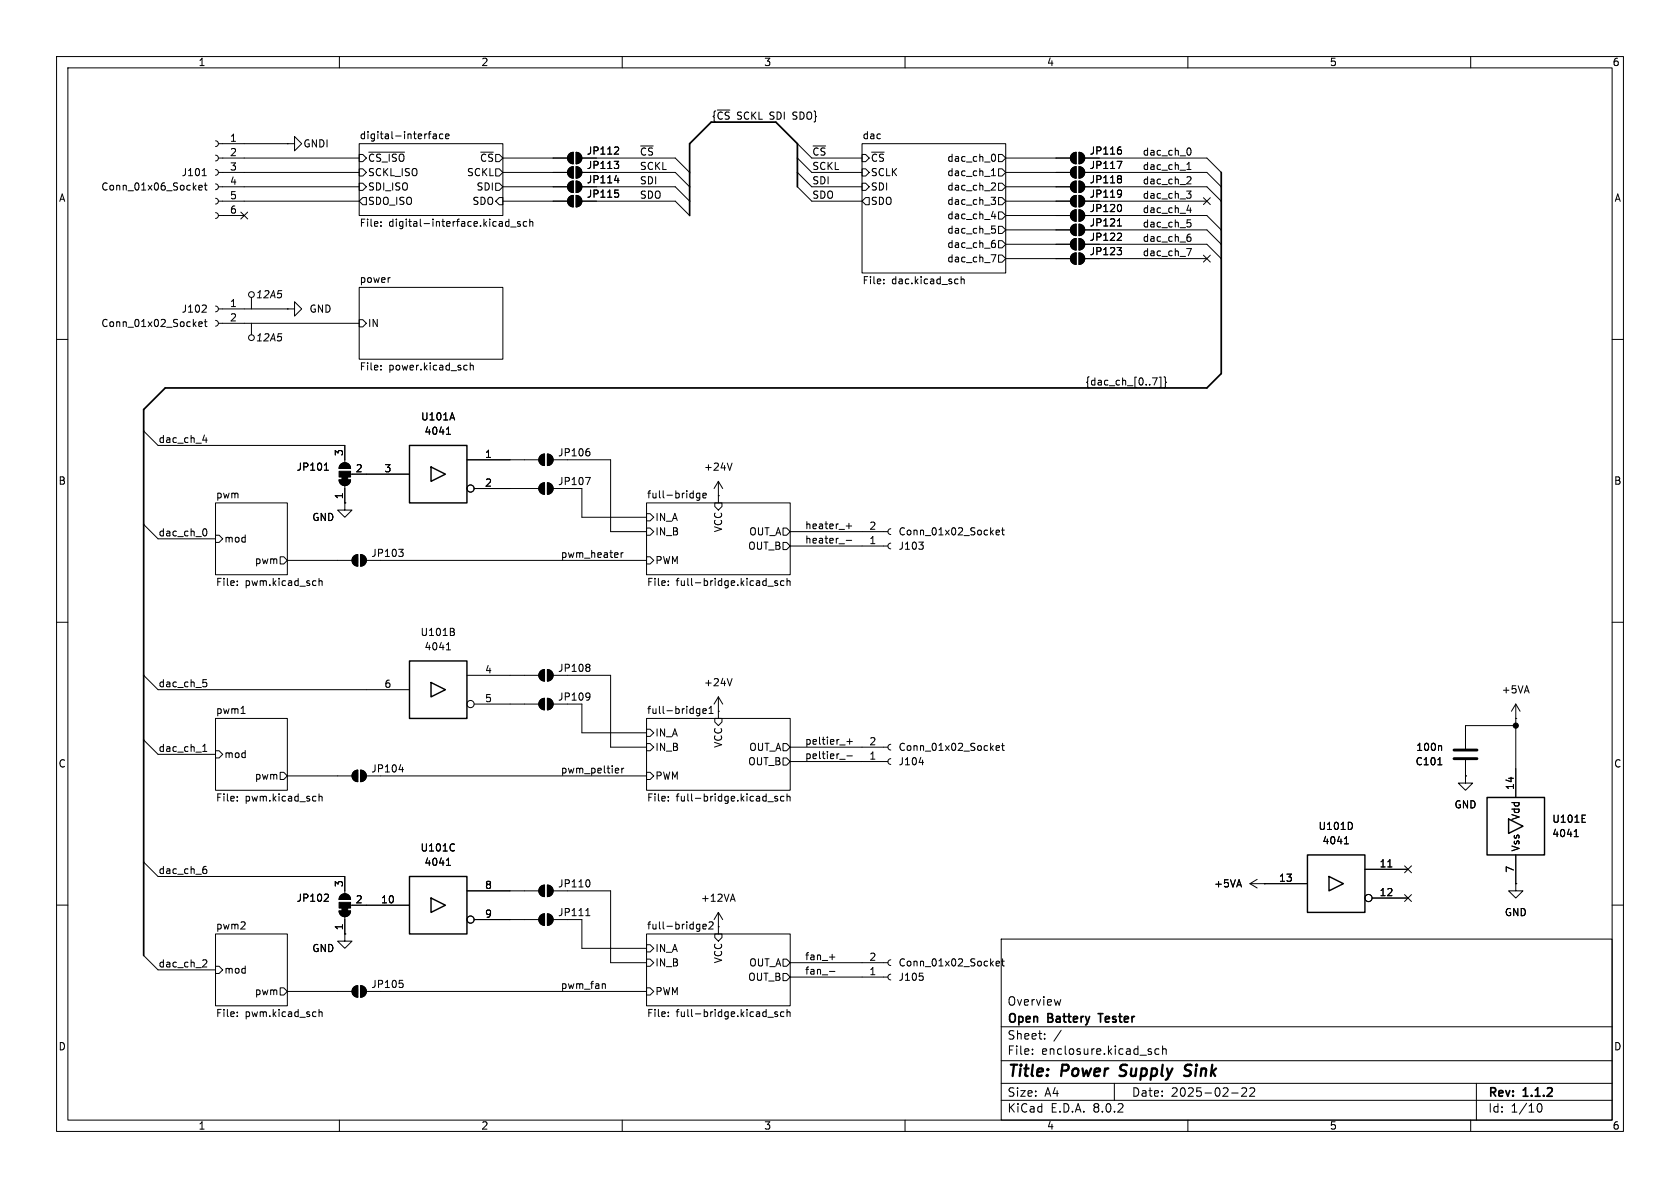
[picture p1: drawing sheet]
<svg xmlns="http://www.w3.org/2000/svg" width="297mm" height="210mm" viewBox="0 0 297 210" stroke-linecap="round" stroke-linejoin="round" font-family="sans-serif">
<g fill="none" stroke="#000" stroke-width=".18">
<path d="M10 10h277v190h-277zM12 12h273v186h-273zM60 10v2M110 10v2M160 10v2M210 10v2M260 10v2M35.1 33.2l.7-.1-.1-.3h-.4l-.2 .1 .1 .6h.5M35.8 31.1h.7M36.1 32.8h.5M36.3 32.3v1.1l.3 .2M38.1 37.6l.4 .1 .1 .4-.1 .4-.4 .1"/>
<path d="M38.1 35.1l.4 .1 .1 .4-.1 .3-.4 .2M38.1 32.5l.4 .2 .1 .3-.1 .4-.4 .1M38.1 30l.4 .1 .1 .4-.1 .3-.4 .2M38.1 27.4l.4 .2 .1 .3-.1 .4-.4 .1M38.1 24.9l.4 .1 .1 .4-.1 .4-.4 .1M38.6 30.5h24.9M38.6 33h24.9M38.6 38.1h4.6M38.6 35.6h24.9M38.6 27.9h24.9M38.6 25.4h12.2M42.6 37.5l1.2 1.2"/>
<path d="M43.8 37.5l-1.2 1.2M50.8 25.4h1.3v-1.3l1.2 1.3-1.2 1.3v-1.3M50.8 25.4h.1M63.5 25.4h25.4v12.7h-25.4zM63.5 29.8h.6l.7 .7-.7 .6h-.6zM63.5 27.3h.6l.7 .6-.7 .7h-.6zM63.5 32.4h.6l.7 .6-.7 .7h-.6zM64.1 34.9h.7v1.3h-.7l-.6-.6zM65.2 26.9h6.3M67.3 39.9v.1M67.3 39.2v.1M75.7 23.7h.5"/>
<path d="M76.2 23.3h-.3M76.6 23.7h.5v.8M77.1 24h-.4l-.2 .2 .2 .3h.4M78.3 23.7h-.4l-.2 .2 .1 .6h.5M78.8 24.1l.6-.1-.1-.3h-.3l-.2 .2v.6h.5M87.6 35.6l.7-.7h.6v1.3h-.6zM87.6 32.4h.7l.6 .6-.6 .7h-.7zM87.6 29.8h.7l.6 .7-.6 .6h-.7zM88.9 30.5h11.4M88.9 33h11.4M88.9 35.6h11.4M88.9 27.9h11.4"/>
<path d="M89.5 39.9h.5M89.5 39.2h.5M90 38.7v1.3M92 39.2h-.3l-.2 .1v.2l.5 .1v.3h-.5M93.1 39.2h-.4l-.2 .2 .1 .5h.5M93.7 39.3l.1-.1h.3l.1 .8M93.7 38.7v1.3M100.6 29.8l.7-.3v2a1.02 1.02 0 0 1-.9-.6 1.02 1.02 0 0 1 .2-1.1zM100.6 32.3l.7-.3v2a1.02 1.02 0 0 1-.9-.6 1.02 1.02 0 0 1 .2-1.1zM100.6 34.8l.7-.3v2.1a1.02 1.02 0 0 1-.9-.7 1.02 1.02 0 0 1 .2-1.1zM100.6 27.2l.7-.3v2.1a1.02 1.02 0 0 1-.9-.7 1.02 1.02 0 0 1 .2-1.1zM101.9 29.5a1.02 1.02 0 0 1 1 1 1.02 1.02 0 0 1-1 1z"/>
<path d="M101.9 32a1.02 1.02 0 0 1 1 1 1.02 1.02 0 0 1-1 1zM101.9 34.5a1.02 1.02 0 0 1 1 1.1 1.02 1.02 0 0 1-1 1zM101.9 26.9a1.02 1.02 0 0 1 1 1 1.02 1.02 0 0 1-1 1.1zM102.9 30.5h16.5l2.5 2.5M102.9 33h16.5l2.5 2.6M102.9 35.6h16.5l2.5 2.5M102.9 27.9h16.5l2.5 2.6M108.6 28.5h.8l-.5 .5M108.6 31.9h.8M108.7 33.6h.6M109.1 26l.3 .2-.1 .3-.7 .7h.8M109.1 29l.3 .2v.3l-.3 .3"/>
<path d="M109.1 34.1l.3 .2v.3l-.3 .3M109.3 31.5v.8M141 27.9l2.5 2.6h8.9M141 30.5l2.5 2.5h8.9M141 33l2.5 2.6h8.9M141 25.4l2.5 2.5h8.9M152.4 25.4h25.4v22.9h-25.4zM152.4 29.8h.6l.7 .7-.7 .6h-.6zM152.4 27.3h.6l.7 .6-.7 .7h-.6zM152.4 32.4h.6l.7 .6-.7 .7h-.6zM153 34.9h.7v1.3h-.7l-.6-.6zM175.2 34.9h.8l-.4 .5 .3 .1 .1 .4-.2 .2h-.4"/>
<path d="M175.3 31.1h.7M175.3 30.2l.3-.4v1.3M175.3 38.3h.8M175.3 39.9h.6M175.5 32.3l.4 .1 .1 .3-.8 .9h.8M175.6 27.2a.68 .68 0 0 1 .4 .7 .68 .68 0 0 1-.4 .6M175.9 37.8v.9M176.5 29.8h.7l.6 .7-.6 .6h-.7zM176.5 32.4h.7l.6 .6-.6 .7h-.7zM176.5 27.3h.7l.6 .6-.6 .7h-.7zM176.5 37.5h.7l.6 .6-.6 .6h-.7zM176.5 34.9h.7l.6 .7-.6 .6h-.7z"/>
<path d="M177.8 30.5h11.4M177.8 33h11.4M177.8 38.1h11.4M177.8 35.6h11.4M177.8 27.9h11.4M189.5 29.8l.7-.3v2a1.02 1.02 0 0 1-.9-.6 1.02 1.02 0 0 1 .2-1.1zM189.5 34.8l.7-.3v2.1a1.02 1.02 0 0 1-.9-.7 1.02 1.02 0 0 1 .2-1.1zM189.5 32.3l.7-.3v2a1.02 1.02 0 0 1-.9-.6 1.02 1.02 0 0 1 .2-1.1zM189.5 39.9l.7-.3v2.1a1.02 1.02 0 0 1-.9-.7 1.02 1.02 0 0 1 .2-1.1zM189.5 27.2l.7-.3v2.1a1.02 1.02 0 0 1-.9-.7 1.02 1.02 0 0 1 .2-1.1zM189.5 37.4l.7-.3v2a1.02 1.02 0 0 1-.9-.6 1.02 1.02 0 0 1 .2-1.1zM190.8 29.5a1.02 1.02 0 0 1 1 1 1.02 1.02 0 0 1-1 1z"/>
<path d="M190.8 34.5a1.02 1.02 0 0 1 1 1.1 1.02 1.02 0 0 1-1 1zM190.8 32a1.02 1.02 0 0 1 1 1 1.02 1.02 0 0 1-1 1zM190.8 39.6a1.02 1.02 0 0 1 1 1 1.02 1.02 0 0 1-1 1.1zM190.8 26.9a1.02 1.02 0 0 1 1 1 1.02 1.02 0 0 1-1 1.1zM190.8 37.1a1.02 1.02 0 0 1 1 1 1.02 1.02 0 0 1-1 1zM191.8 30.5h21.6l2.5 2.5M191.8 33h21.6l2.5 2.6M191.8 38.1h21.6l2.5 2.5M191.8 35.6h21.6M191.8 27.9h21.6l2.5 2.6M197.5 28.5h.8l-.5 1.3M197.5 39.9h.8"/>
<path d="M197.8 38.9l.1-.2v1.2M197.9 26h.3M198 31.1l.3 .2-.3 .3 .3 .2v.3l-.3 .2M198 26.5l.3 .2v.3l-.3 .2M198 33.6l.2 .1a1.07 1.07 0 0 1-.1 1M198.1 36.2l.2 .4-.2 .7M198.3 34.1l-.3 .3M209.8 33.8h.8l-.5 .5 .4 .1 .1 .4-.3 .2h-.3M209.8 30h.8M209.8 29.1l.4-.4v1.3M209.8 37.2h.8M209.9 38.9h.6"/>
<path d="M210 39.3h.3l.3 .3-.1 .4-.5 .1M210 31.2l.4 .1 .2 .3-.8 .9h.8M210.1 26.2a.68 .68 0 0 1 .5 .6 .68 .68 0 0 1-.5 .6M210.4 36.7v.9M212.8 35l1.2 1.2M214 35l-1.2 1.2M10 60h2M35.1 57.3l.7-.1-.1-.3h-.4l-.2 .2 .1 .6h.5M36.1 56.9h.5M36.3 56.5v1l.3 .2M36.4 54l.1 .2-.1 .3-.7 .7h.8M38.1 56.6l.4 .2 .1 .4-.1 .3-.4 .2"/>
<path d="M38.1 54.1l.4 .2 .1 .3-.1 .4-.4 .1M38.6 57.2h24.9M38.6 54.6h12.2M44.4 52.6v2M44.4 57.2v2M50.8 54.6h1.3v-1.3l1.2 1.3-1.2 1.3v-1.3M50.8 54.6h.1M63.5 50.8h25.4v12.7h-25.4zM63.5 56.5h.6l.7 .7-.7 .6h-.6zM68.9 49.1h.1M90.3 40.1h.9M156.2 50v.2"/>
<path d="M156.2 49.4v.1M169.3 49.3l.1 .1M169.4 50.1l-.1 .1M169.9 48.9v1.3M169.9 49.4l.2-.1 .3 .1 .1 .8M175.2 45h.9l-.6 1.3M175.5 40.4h.3l.2 .3-.1 .5h-.4M175.5 43h.4l.1 .2-.1 .4-.4 .2M175.9 42.5l-.4 .1M176.5 42.5h.7l.6 .7-.6 .6h-.7zM176.5 45.1h.7l.6 .6-.6 .7h-.7zM176.5 40h.7l.6 .6-.6 .7h-.7z"/>
<path d="M177.8 43.2h11.4M177.8 45.7h11.4M177.8 40.6h11.4M189.5 42.5l.7-.3v2a1.02 1.02 0 0 1-.9-.6 1.02 1.02 0 0 1 .2-1.1zM189.5 45l.7-.3v2a1.02 1.02 0 0 1-.9-.6 1.02 1.02 0 0 1 .2-1.1zM190.8 42.2a1.02 1.02 0 0 1 1 1 1.02 1.02 0 0 1-1 1zM190.8 44.7a1.02 1.02 0 0 1 1 1 1.02 1.02 0 0 1-1 1zM191.8 43.2h21.6l2.5 2.5M191.8 45.7h21.6M191.8 40.6h21.6l2.5 2.6M197.5 43.8h.8l-.5 .4M198 41.2l.3 .3-.1 .3-.7 .7h.8"/>
<path d="M198 44.2l.3 .3v.3l-.3 .2M209.8 43.9h.8l-.5 1.3M210.1 41.9h.3l.2 .2-.1 .4-.4 .2M210.4 41.4l-.3 .1M212.8 45.1l1.2 1.2M214 45.1l-1.2 1.2M285 60h2M25.4 76.2l2.5 2.5h33.1v3.1M35.8 77.8h.8M36.4 77.4v.8M67.3 64.6v.1M67.3 65.3v.1"/>
<path d="M78.9 76.8h.7M79 75.8l.3-.3v1.3M79.9 73l.5 1.2M82.2 64.6h.4M82.6 65.3l-.4 .1M83.1 64.7l.2-.1h.3l.1 .8M83.1 64.1v1.3M103.9 79.3h.3M104 79.8l.3 .2v.3l-.3 .3M203.7 66.8h.9l-.6 1.3M204.9 66.7h.3v1.8h-.3M205.8 66.6l.2 .2v.6l.2 .2-.2 .2v.6l-.2 .2"/>
<path d="M25.4 92.7l2.5 2.6h10.2M36.1 93.5a.68 .68 0 0 1 .5 .6 .68 .68 0 0 1-.5 .6M38.1 88.9h12.7v12.7h-12.7zM38.1 94.6h.6l.7 .7-.7 .6h-.6zM49.5 98.4h.7l.6 .7-.6 .6h-.7zM50.8 99.1h11.4M57.3 83.1h.8M57.6 82l.1-.1v1.2M59.9 84.8h2.1a1.02 1.02 0 0 1-1 1 1.02 1.02 0 0 1-1.1-1zM60.2 82.1a1.02 1.02 0 0 1 1.1-.2 1.02 1.02 0 0 1 .7 .9h-2.1zM61 88.9v1.3h1.2l-1.2 1.2-1.3-1.2h1.3M61 88.9h.1"/>
<path d="M61 85.9v3M62 83.8h10.4M62.5 98.3l.7-.3v2.1a1.02 1.02 0 0 1-.9-.7 1.02 1.02 0 0 1 .2-1.1zM63.8 98a1.02 1.02 0 0 1 1 1.1 1.02 1.02 0 0 1-1 1zM64.8 99.1h49.5M70.5 97.1h.8l-.5 .5M71 97.6l.3 .2v.3l-.3 .3M82.5 81.3h12.7M83.8 86.4h11.4M95.5 85.6l.8-.3v2.1a1.02 1.02 0 0 1-1-.7 1.02 1.02 0 0 1 .2-1.1zM95.5 80.6l.8-.3v2a1.02 1.02 0 0 1-1-.6 1.02 1.02 0 0 1 .2-1.1zM96.8 85.3a1.02 1.02 0 0 1 1 1.1 1.02 1.02 0 0 1-1 1z"/>
<path d="M96.8 80.3a1.02 1.02 0 0 1 1 1 1.02 1.02 0 0 1-1 1zM97.8 81.3h10.1v12.7h6.4M97.8 86.4h2.5M102.9 86.4v5h11.4M103.5 84.4h.9l-.6 1.3M109.8 97.7v.8M110.2 97.7l-.4 .2M114.3 88.9h25.4v12.7h-25.4zM114.3 98.4h.6l.7 .7-.7 .6h-.6zM114.3 90.8h.6l.7 .6-.7 .7h-.6zM114.3 93.3h.6l.7 .7-.7 .6h-.6zM123.7 87.2v1l-.2 .2h-.3"/>
<path d="M123.7 87.2h-.3l-.3 .2 .1 .6h.5M124.3 87.6l.6-.1-.1-.3h-.4l-.1 .2v.6h.5M126.4 88.9h1.2v.6l-.6 .7-.6-.7zM127 87.6h.1M127 85.1v3.8M127 85.1l-.8 1.3M127 85.1l.8 1.3M129.4 81.9l-.4 1.2M138.4 93.3h.7l.6 .7-.6 .6h-.7zM138.4 95.9h.7l.6 .6-.6 .7h-.7zM139.7 94h17.3M139.7 96.5h17.3"/>
<path d="M149.6 95.5h1M149.6 93h1M150.1 92.5v1M157.5 93.5l-.4 .1-.1 .4 .1 .3 .4 .2M157.5 96l-.4 .2-.1 .3 .1 .4 .4 .1M162.4 95.8h.8l-.4 .5M163.1 96.4l.1 .2-.1 .4M176.1 94.1l.6-.1-.1-.2-.3-.1-.2 .2 .1 .6h.4M177.1 93.7h.4M177.2 93.3v1.1l.3 .2M10 110h2M25.4 119.4l2.5 2.5h44.5"/>
<path d="M41.9 102.7v.1M41.9 103.4v.1M56.4 102.2v1.3M56.4 102.8l.2-.1h.3v.8M78.9 114.9h.7M79 113.9l.3-.3v1.3M80 111.7l.3 .2v.3l-.2 .1M80.2 111.1l.1 .2-.1 .3M82.5 119.4h12.7M95.5 118.7l.8-.3v2a1.02 1.02 0 0 1-1-.6 1.02 1.02 0 0 1 .2-1.1zM96.8 118.4a1.02 1.02 0 0 1 1 1 1.02 1.02 0 0 1-1 1zM97.8 119.4h10.1v12.7h6.4"/>
<path d="M104 117.4l.3 .3-.3 .3 .3 .2v.2l-.3 .3M118.1 102.7v.1M118.1 103.4v.1M129.4 120l-.4 1.2M135.7 103.6h1M137.4 102.7h-.3l-.1 .1v.2l.4 .1v.3h-.4M138.6 102.7h-.4l-.2 .2 .1 .5h.5M139.1 102.2v1.3M139.1 102.8l.2-.1h.3l.1 .8M285 110h2M25.4 130.8l2.5 2.6h10.2M35.8 132.8h.8"/>
<path d="M35.8 131.9l.4-.3v1.2M35.9 120.1h.6M36 120.6h.3l.3 .3-.2 .4-.4 .1M38.1 127h12.7v12.7h-12.7zM38.1 132.7h.6l.7 .7-.7 .6h-.6zM42.6 126.1h.7M49.5 136.5h.7l.6 .7-.6 .6h-.7zM50.8 137.2h11.4M62.5 136.4l.7-.3v2.1a1.02 1.02 0 0 1-.9-.7 1.02 1.02 0 0 1 .2-1.1zM63.8 136.1a1.02 1.02 0 0 1 1 1.1 1.02 1.02 0 0 1-1 1zM64.8 137.2h49.5M70.5 136h.8"/>
<path d="M71.2 135.6v.9M83.8 124.5h11.4M95.5 123.7l.8-.3v2.1a1.02 1.02 0 0 1-1-.7 1.02 1.02 0 0 1 .2-1.1zM96.8 123.4a1.02 1.02 0 0 1 1 1.1 1.02 1.02 0 0 1-1 1zM97.8 124.5h2.5M102.9 124.5v5h11.4M104 122.5l.2 .1a1.07 1.07 0 0 1-.1 1M104.3 123l-.3 .3M109.2 135.8l.2 .3-.6 .1M109.3 136.6h-.1M109.9 135.8v.8M110.3 135.8l-.4 .2"/>
<path d="M114.3 127h25.4v12.7h-25.4zM114.3 136.5h.6l.7 .7-.7 .6h-.6zM114.3 128.9h.6l.7 .6-.7 .7h-.6zM114.3 131.4h.6l.7 .7-.7 .6h-.6zM123.2 126.1h.5M123.2 125.3h.5M123.7 125.3v1l-.1 .2h-.3M124.3 125.7l.6-.1-.1-.3h-.4l-.1 .2v.6h.5M125.3 125.2l.4-.3v1.2M125.3 126.1h.8M126.4 127h1.2v.6l-.6 .7-.6-.7zM127 125.7h.1"/>
<path d="M127 123.2v3.8M127 123.2l-.8 1.3M127 123.2l.8 1.3M138.4 131.4h.7l.6 .7-.6 .6h-.7zM138.4 134h.7l.6 .6-.6 .7h-.7zM139.7 132.1h17.3M139.7 134.6h17.3M148.4 134.2h1M149.7 133.6h1M149.7 131.1h1M150.2 130.6v1M157.5 131.6l-.4 .1-.1 .4 .1 .3 .4 .2"/>
<path d="M157.5 134.1l-.4 .2-.1 .3 .1 .4 .4 .1M162.5 134.8h.8M176.1 132.2l.6-.1-.1-.2-.3-.1-.2 .2 .1 .6h.4M177.1 131.8h.4M177.2 131.4v1.1l.3 .2M254.2 135.2h.7M254.7 131.8l.2 .2v.7M259.1 137.2v1.2h1.2l-1.2 1.3-1.3-1.3h1.3M259.1 137.2h.1M259.1 134.4v2.8M268 127h.1M268 124.5v16.5"/>
<path d="M268 124.5l-.8 1.2M268 124.5l.7 1.2M268 128.3h-8.9v4M10 160h2M25.4 152.4l2.5 2.5h33.1v3.1M36.1 153.6h.2l.3 .3-.1 .4-.4 .1M36.4 153.2h-.3M41.9 140.8v.1M41.9 141.5v.1M56.4 140.9l.2-.1h.3v.8M56.4 140.3v1.3M57.8 158.1l.3 .2-.1 .3-.7 .7h.8"/>
<path d="M60.2 158.3a1.02 1.02 0 0 1 1.1-.2 1.02 1.02 0 0 1 .7 .9h-2.1zM78.9 153h.7M79 152l.3-.3v1.3M80.3 149.2v.1M80.3 150.3v.1M82.5 157.5h12.7M95.5 156.8l.8-.3v2a1.02 1.02 0 0 1-1-.6 1.02 1.02 0 0 1 .2-1.1zM96.8 156.5a1.02 1.02 0 0 1 1 1 1.02 1.02 0 0 1-1 1zM97.8 157.5h10.1v12.7h6.4M104.1 155.6l.2 .4-.2 .7M118.1 141.5v.1M118.1 140.8v.1"/>
<path d="M129.2 159h.6M129.5 158.1l.5 1.2M135.7 141.7h1M137.4 140.8h-.3l-.1 .1v.2l.4 .1v.3h-.4M138.6 140.8h-.4l-.2 .2 .1 .5h.5M139.1 140.9l.2-.1h.3l.1 .8M139.1 140.3v1.3M221 156.2h10.1M221 156.2l1.2 .8M222.2 155.4l-1.2 .8M223.5 156.2h.1M237.7 149.2h.7"/>
<path d="M237.8 148.2l.2-.3v1.3M239 145.7v.6M241.3 153.7h7.6M242.6 158.8h6.3M245.4 153.3h.7M248.3 158.1l1.2 1.3M248.3 153.1l1.2 1.2M249.5 158.1l-1.2 1.3M249.5 153.1l-1.2 1.2M268 156.2v1.3h1.2l-1.2 1.3-1.3-1.3h1.3M268 156.2h.1M268 151.1v5.1"/>
<path d="M278.3 147.9h.7M278.4 146.9l.3-.3v1.3M279.7 145.4h.6M279.7 144.1h.6M285 160h2M25.4 168.9l2.5 2.6h10.2M36 169.7h.4l.2 .3-.8 .9h.8M38.1 165.1h12.7v12.7h-12.7zM38.1 170.8h.6l.7 .7-.7 .6h-.6zM41.9 179.6v.1M41.9 178.9v.1M49.5 174.6h.7l.6 .7-.6 .6h-.7z"/>
<path d="M50.8 175.3h11.4M56.4 178.4v1.3M56.4 179l.2-.1h.3v.8M59.9 161h2.1a1.02 1.02 0 0 1-1 1 1.02 1.02 0 0 1-1.1-1zM61 165.1v1.3h1.2l-1.2 1.2-1.3-1.2h1.3M61 165.1h.1M61 162.1v3M62 160h10.4M62.5 174.5l.7-.3v2.1a1.02 1.02 0 0 1-.9-.7 1.02 1.02 0 0 1 .2-1.1zM63.8 174.2a1.02 1.02 0 0 1 1 1.1 1.02 1.02 0 0 1-1 1zM64.8 175.3h49.5M70.6 173.3h.6"/>
<path d="M71 173.8l.3 .2v.3l-.3 .3M83.8 162.6h11.4M95.5 161.8l.8-.3v2.1a1.02 1.02 0 0 1-1-.7 1.02 1.02 0 0 1 .2-1.1zM96.8 161.5a1.02 1.02 0 0 1 1 1.1 1.02 1.02 0 0 1-1 1zM97.8 162.6h2.5M102.9 162.6v5h11.4M103.6 161.9h.7M103.8 160.8l.1-.2v1.3M106.7 173.9l.3 .2v.6M114.3 165.1h25.4v12.7h-25.4zM114.3 174.6h.6l.7 .7-.7 .6h-.6zM114.3 167h.6l.7 .6-.7 .7h-.6z"/>
<path d="M114.3 169.5h.6l.7 .7-.7 .6h-.6zM118.1 178.9v.1M118.1 179.6v.1M123.4 163.4h.3M123.7 163.4v1l-.2 .2M123.7 164.2h-.3M124.3 163.8l.6-.1-.1-.3h-.4l-.1 .2v.6h.5M125.3 163.1l.5-.1 .3 .3-.8 .9h.8M126.4 165.1h1.2v.6l-.6 .7-.6-.7zM127 163.8h.1M127 161.3l-.8 1.3M127 161.3v3.8"/>
<path d="M127 161.3l.8 1.3M135.7 179.8h1M137.4 178.9h-.3l-.1 .1v.2l.4 .1v.3h-.4M138.4 169.5h.7l.6 .7-.6 .6h-.7zM138.4 172.1h.7l.6 .6-.6 .7h-.7zM138.6 178.9h-.4l-.2 .2 .1 .5h.5M139.1 178.4v1.3M139.1 179l.2-.1h.3l.1 .8M139.7 170.2h17.3M139.7 172.7h17.3M146.6 169.2h1M146.6 171.7h1"/>
<path d="M157.5 169.7l-.4 .1-.1 .4 .1 .3 .4 .2M157.5 172.2l-.4 .2-.1 .3 .1 .4 .4 .1M162.6 172h.6M163.1 172.6l.1 .2-.1 .4M176.1 170.3l.6-.1-.1-.2-.3-.1-.2 .2 .1 .6h.4M177 166h108v32h-108zM177.1 169.9h.4M177.2 169.5v1.1l.3 .2M187.5 176.7l-.3 1M60 198v2M110 198v2M160 198v2"/>
<path d="M177 194.5h108M177 191.5h108M177 187.5h108M177 181.5h108M182.5 186.3v.1M182.5 185.5v.1M184.7 183.6v.1M184.7 182.8v.1M187.6 182.1l-1.3 2M197 191.5v3M204.9 185.5l-.4-.1-.3 .3v.4l.1 .2h.6M205.5 185.5l.2-.1 .4 .1 .1 .9"/>
<path d="M205.5 184.9v1.5M210 198v2M217.7 193.2h1.2M219.5 192.4l.6-.1 .2 .1 .1 .3-.9 1.1h.9M221 192.4l.5-.1 .2 .1 .1 .3-.9 1.1h.9M260 198v2M261 191.5v6.5M271.7 195.7l.2-.5 .2-.1a.8 .8 0 0 1 .5 .7 .8 .8 0 0 1-.5 .8l-.2-.1-.2-.5"/>
<circle cx="44.5" cy="59.7" r=".51"/>
<circle cx="44.5" cy="52.1" r=".51"/>
<circle cx="83.2" cy="86.4" r=".63"/>
<circle cx="83.2" cy="124.5" r=".63"/>
<circle cx="241.9" cy="158.7" r=".63"/>
<circle cx="83.2" cy="162.6" r=".63"/>
</g>
<path d="M197.9 190.1l.3 .1M198.2 188.4l-.1 .4v.2M210.4 190a.85 .85 0 0 1-1.1 .1M210.4 188.2l-.7 .1a.46 .46 0 0 0-.2 .5 .46 .46 0 0 0 .3 .4l.6 .2" fill="none" stroke="#000" stroke-width=".4"/>
<path d="M141 33v-7.6l-3.8-3.8h-11.5l-3.8 3.8v12.7M215.9 30.5v35.5l-2.5 2.6h-184.2l-3.8 3.8v96.5M194.1 179.2h.9" fill="none" stroke="#000" stroke-width=".3"/>
<g fill="#000" stroke="#000" stroke-width=".18">
<path d="M100.6 29.8l.7-.3v2a1.02 1.02 0 0 1-.9-.6 1.02 1.02 0 0 1 .2-1.1zM100.6 32.3l.7-.3v2a1.02 1.02 0 0 1-.9-.6 1.02 1.02 0 0 1 .2-1.1zM100.6 34.8l.7-.3v2.1a1.02 1.02 0 0 1-.9-.7 1.02 1.02 0 0 1 .2-1.1zM100.6 27.2l.7-.3v2.1a1.02 1.02 0 0 1-.9-.7 1.02 1.02 0 0 1 .2-1.1zM101.9 29.5a1.02 1.02 0 0 1 1 1 1.02 1.02 0 0 1-1 1zM101.9 32a1.02 1.02 0 0 1 1 1 1.02 1.02 0 0 1-1 1zM101.9 34.5a1.02 1.02 0 0 1 1 1.1 1.02 1.02 0 0 1-1 1zM101.9 26.9a1.02 1.02 0 0 1 1 1 1.02 1.02 0 0 1-1 1.1zM189.5 29.8l.7-.3v2a1.02 1.02 0 0 1-.9-.6 1.02 1.02 0 0 1 .2-1.1zM189.5 34.8l.7-.3v2.1a1.02 1.02 0 0 1-.9-.7 1.02 1.02 0 0 1 .2-1.1zM189.5 32.3l.7-.3v2a1.02 1.02 0 0 1-.9-.6 1.02 1.02 0 0 1 .2-1.1zM189.5 39.9l.7-.3v2.1a1.02 1.02 0 0 1-.9-.7 1.02 1.02 0 0 1 .2-1.1z"/>
<path d="M189.5 27.2l.7-.3v2.1a1.02 1.02 0 0 1-.9-.7 1.02 1.02 0 0 1 .2-1.1zM189.5 37.4l.7-.3v2a1.02 1.02 0 0 1-.9-.6 1.02 1.02 0 0 1 .2-1.1zM190.8 29.5a1.02 1.02 0 0 1 1 1 1.02 1.02 0 0 1-1 1zM190.8 34.5a1.02 1.02 0 0 1 1 1.1 1.02 1.02 0 0 1-1 1zM190.8 32a1.02 1.02 0 0 1 1 1 1.02 1.02 0 0 1-1 1zM190.8 26.9a1.02 1.02 0 0 1 1 1 1.02 1.02 0 0 1-1 1.1zM190.8 37.1a1.02 1.02 0 0 1 1 1 1.02 1.02 0 0 1-1 1zM189.5 42.5l.7-.3v2a1.02 1.02 0 0 1-.9-.6 1.02 1.02 0 0 1 .2-1.1zM189.5 45l.7-.3v2a1.02 1.02 0 0 1-.9-.6 1.02 1.02 0 0 1 .2-1.1zM190.8 42.2a1.02 1.02 0 0 1 1 1 1.02 1.02 0 0 1-1 1zM190.8 44.7a1.02 1.02 0 0 1 1 1 1.02 1.02 0 0 1-1 1zM190.8 39.6a1.02 1.02 0 0 1 1 1 1.02 1.02 0 0 1-1 1.1z"/>
<path d="M59.9 84.8h2.1a1.02 1.02 0 0 1-1 1 1.02 1.02 0 0 1-1.1-1zM59.9 83.3h2.1v1h-2.1zM60.5 84.3h1v.5h-1zM60.2 82.1a1.02 1.02 0 0 1 1.1-.2 1.02 1.02 0 0 1 .7 .9h-2.1zM62.5 98.3l.7-.3v2.1a1.02 1.02 0 0 1-.9-.7 1.02 1.02 0 0 1 .2-1.1zM95.5 85.6l.8-.3v2.1a1.02 1.02 0 0 1-1-.7 1.02 1.02 0 0 1 .2-1.1zM95.5 80.6l.8-.3v2a1.02 1.02 0 0 1-1-.6 1.02 1.02 0 0 1 .2-1.1zM96.8 85.3a1.02 1.02 0 0 1 1 1.1 1.02 1.02 0 0 1-1 1zM96.8 80.3a1.02 1.02 0 0 1 1 1 1.02 1.02 0 0 1-1 1zM63.8 98a1.02 1.02 0 0 1 1 1.1 1.02 1.02 0 0 1-1 1zM95.5 118.7l.8-.3v2a1.02 1.02 0 0 1-1-.6 1.02 1.02 0 0 1 .2-1.1zM62.5 136.4l.7-.3v2.1a1.02 1.02 0 0 1-.9-.7 1.02 1.02 0 0 1 .2-1.1z"/>
<path d="M63.8 136.1a1.02 1.02 0 0 1 1 1.1 1.02 1.02 0 0 1-1 1zM95.5 123.7l.8-.3v2.1a1.02 1.02 0 0 1-1-.7 1.02 1.02 0 0 1 .2-1.1zM96.8 123.4a1.02 1.02 0 0 1 1 1.1 1.02 1.02 0 0 1-1 1zM96.8 118.4a1.02 1.02 0 0 1 1 1 1.02 1.02 0 0 1-1 1zM60.2 158.3a1.02 1.02 0 0 1 1.1-.2 1.02 1.02 0 0 1 .7 .9h-2.1zM95.5 156.8l.8-.3v2a1.02 1.02 0 0 1-1-.6 1.02 1.02 0 0 1 .2-1.1zM96.8 156.5a1.02 1.02 0 0 1 1 1 1.02 1.02 0 0 1-1 1zM59.9 161h2.1a1.02 1.02 0 0 1-1 1 1.02 1.02 0 0 1-1.1-1zM59.9 159.5h2.1v1h-2.1zM60.5 160.5h1v.5h-1zM62.5 174.5l.7-.3v2.1a1.02 1.02 0 0 1-.9-.7 1.02 1.02 0 0 1 .2-1.1zM63.8 174.2a1.02 1.02 0 0 1 1 1.1 1.02 1.02 0 0 1-1 1z"/>
<path d="M95.5 161.8l.8-.3v2.1a1.02 1.02 0 0 1-1-.7 1.02 1.02 0 0 1 .2-1.1zM96.8 161.5a1.02 1.02 0 0 1 1 1.1 1.02 1.02 0 0 1-1 1z"/>
<circle cx="268" cy="128.3" r=".46"/>
</g>
<path d="M72.4 78.7h10.1v10.2h-10.1zM76.2 82.6l2.5 1.2-2.5 1.3zM72.4 116.8h10.1v10.2h-10.1zM76.2 120.7l2.5 1.2-2.5 1.3zM72.4 154.9h10.1v10.2h-10.1zM76.2 158.8l2.5 1.2-2.5 1.3zM231.1 151.1h10.2v10.2h-10.2zM234.9 154.9l2.6 1.3-2.6 1.3zM262.9 141h10.1v10.1h-10.1zM266.7 144.8l2.5 1.3-2.5 1.2z" fill="none" stroke="#000" stroke-width=".25"/>
<path d="M257 132.6h4.1M257 134.1h4.1" fill="none" stroke="#000" stroke-width=".51"/>
<g font-size="2.8">
<text x="178" y="190.9">Title:</text>
<text x="187.7" y="190.9">Power</text>
<text x="198.8" y="190.9">Supply</text>
<text x="211.1" y="190.9">Sink</text>
</g>
<g font-size="2.1">
<text x="178" y="178">Overview</text>
<text x="178" y="184">Sheet:</text>
<text x="178" y="181.2">Open</text>
<text x="185.3" y="181.2">Battery</text>
<text x="195" y="181.2">Tester</text>
<text x="178" y="186.7">File:</text>
<text x="184.1" y="186.7">enclosure.kicad_sch</text>
<text x="178" y="196.9">KiCad</text>
<text x="178" y="194.1">Size:</text>
<text x="184.7" y="194.1">A4</text>
<text x="185.7" y="196.9">E.D.A.</text>
<text x="193.3" y="196.9">8.0.2</text>
<text x="200" y="194.1">Date:</text>
<text x="207" y="194.1">2025-02-22</text>
<text x="263" y="194.3">Rev:</text>
<text x="263" y="196.9">Id:</text>
<text x="267.1" y="196.9">1/10</text>
<text x="269.4" y="194.3">1.1.2</text>
</g>
<g font-size="1.8">
<text x="35" y="11.9">1</text>
<text x="85" y="11.9">2</text>
<text x="135" y="11.9">3</text>
<text x="185" y="11.9">4</text>
<text x="235" y="11.9">5</text>
<text x="285" y="11.9">6</text>
<text x="125.7" y="21.2">{~{CS}SCKL</text>
<text x="136.2" y="21.2">SDI</text>
<text x="140.4" y="21.2">SDO}</text>
<text x="40.6" y="25.1">1</text>
<text x="40.6" y="27.7">2</text>
<text x="53.5" y="26.3">GNDI</text>
<text x="63.5" y="24.7">digital-interface</text>
<text x="65" y="28.8">~{CS_ISO}</text>
<text x="84.8" y="28.8">~{CS}</text>
<text x="103.6" y="27.5">JP112</text>
<text x="113" y="27.6">~{CS}</text>
<text x="143.5" y="27.6">~{CS}</text>
<text x="152.4" y="24.7">dac</text>
<text x="153.9" y="28.8">~{CS}</text>
<text x="167.4" y="28.8">dac_ch_0</text>
<text x="192.5" y="27.5">JP116</text>
<text x="201.9" y="27.6">dac_ch_0</text>
<text x="10.3" y="35.9">A</text>
<text x="17.8" y="33.9">Conn_01x06_Socket</text>
<text x="32" y="31.3">J101</text>
<text x="40.6" y="30.2">3</text>
<text x="40.6" y="32.8">4</text>
<text x="40.6" y="35.3">5</text>
<text x="65" y="31.3">SCKL_ISO</text>
<text x="65" y="33.9">SDI_ISO</text>
<text x="82.5" y="31.3">SCKL</text>
<text x="84.2" y="33.9">SDI</text>
<text x="103.6" y="30.1">JP113</text>
<text x="103.6" y="32.6">JP114</text>
<text x="103.6" y="35.2">JP115</text>
<text x="113" y="30.1">SCKL</text>
<text x="113" y="35.2">SDO</text>
<text x="113" y="32.7">SDI</text>
<text x="143.5" y="30.1">SCKL</text>
<text x="143.5" y="35.2">SDO</text>
<text x="143.5" y="32.7">SDI</text>
<text x="153.9" y="31.3">SCLK</text>
<text x="153.9" y="33.9">SDI</text>
<text x="167.4" y="31.3">dac_ch_1</text>
<text x="167.4" y="33.9">dac_ch_2</text>
<text x="192.5" y="30.1">JP117</text>
<text x="192.5" y="35.2">JP119</text>
<text x="192.5" y="32.6">JP118</text>
<text x="201.9" y="30.1">dac_ch_1</text>
<text x="201.9" y="35.2">dac_ch_3</text>
<text x="201.9" y="32.7">dac_ch_2</text>
<text x="285.3" y="35.9">A</text>
<text x="40.6" y="37.8">6</text>
<text x="63.5" y="40.4">File:</text>
<text x="65" y="36.4">SDO_ISO</text>
<text x="68.7" y="40.4">digital-interface.kicad_sch</text>
<text x="83.4" y="36.4">SDO</text>
<text x="153.9" y="36.4">SDO</text>
<text x="167.4" y="39">dac_ch_4</text>
<text x="167.4" y="36.4">dac_ch_3</text>
<text x="167.4" y="41.5">dac_ch_5</text>
<text x="192.5" y="40.2">JP121</text>
<text x="192.5" y="37.7">JP120</text>
<text x="201.9" y="40.3">dac_ch_5</text>
<text x="201.9" y="37.8">dac_ch_4</text>
<text x="167.4" y="44">dac_ch_6</text>
<text x="167.4" y="46.6">dac_ch_7</text>
<text x="192.5" y="42.8">JP122</text>
<text x="192.5" y="45.3">JP123</text>
<text x="201.9" y="45.4">dac_ch_7</text>
<text x="201.9" y="42.8">dac_ch_6</text>
<text x="45.1" y="52.9">12A5</text>
<text x="63.5" y="50.1">power</text>
<text x="152.4" y="50.6">File:</text>
<text x="157.6" y="50.6">dac.kicad_sch</text>
<text x="17.8" y="58">Conn_01x02_Socket</text>
<text x="32" y="55.5">J102</text>
<text x="40.6" y="54.4">1</text>
<text x="40.6" y="56.9">2</text>
<text x="54.6" y="55.5">GND</text>
<text x="65" y="58">IN</text>
<text x="45.1" y="60.6">12A5</text>
<text x="63.5" y="65.8">File:</text>
<text x="68.7" y="65.8">power.kicad_sch</text>
<text x="191.8" y="68.2">{dac_ch_[0..7]}</text>
<text x="74.3" y="74.5">U101A</text>
<text x="74.9" y="77.1">4041</text>
<text x="27.9" y="78.4">dac_ch_4</text>
<text x="52.3" y="83.4">JP101</text>
<text x="60.7" y="80.7" transform="rotate(-90 60.7 80.7)">3</text>
<text x="62.8" y="83.6">2</text>
<text x="67.9" y="83.6">3</text>
<text x="85.7" y="81">1</text>
<text x="98.6" y="80.9">JP106</text>
<text x="124.4" y="83.4">+24V</text>
<text x="10.3" y="85.9">B</text>
<text x="38.1" y="88.2">pwm</text>
<text x="60.7" y="88.3" transform="rotate(-90 60.7 88.3)">1</text>
<text x="85.7" y="86.1">2</text>
<text x="98.6" y="86">JP107</text>
<text x="114.3" y="88.2">full-bridge</text>
<text x="285.3" y="85.9">B</text>
<text x="27.9" y="94.9">dac_ch_0</text>
<text x="55.1" y="92.3">GND</text>
<text x="115.8" y="92.3">IN_A</text>
<text x="115.8" y="94.8">IN_B</text>
<text x="127.9" y="94.2" transform="rotate(-90 127.9 94.2)">VCC</text>
<text x="132.4" y="94.8">OUT_A</text>
<text x="142.2" y="93.6">heater_+</text>
<text x="153.6" y="93.7">2</text>
<text x="158.8" y="94.8">Conn_01x02_Socket</text>
<text x="39.6" y="96.1">mod</text>
<text x="45" y="99.9">pwm</text>
<text x="65.5" y="98.7">JP103</text>
<text x="99.1" y="98.7">pwm_heater</text>
<text x="115.8" y="99.9">PWM</text>
<text x="132.2" y="97.4">OUT_B</text>
<text x="142.2" y="96.2">heater_-</text>
<text x="153.6" y="96.3">1</text>
<text x="158.8" y="97.4">J103</text>
<text x="38.1" y="103.9">File:</text>
<text x="43.3" y="103.9">pwm.kicad_sch</text>
<text x="114.3" y="103.9">File:</text>
<text x="119.5" y="103.9">full-bridge.kicad_sch</text>
<text x="74.3" y="112.6">U101B</text>
<text x="74.9" y="115.2">4041</text>
<text x="85.7" y="119.1">4</text>
<text x="98.6" y="119">JP108</text>
<text x="27.9" y="121.6">dac_ch_5</text>
<text x="67.9" y="121.7">6</text>
<text x="85.7" y="124.2">5</text>
<text x="98.6" y="124.1">JP109</text>
<text x="124.4" y="121.5">+24V</text>
<text x="265.4" y="122.8">+5VA</text>
<text x="38.1" y="126.3">pwm1</text>
<text x="114.3" y="126.3">full-bridge1</text>
<text x="115.8" y="130.4">IN_A</text>
<text x="142.2" y="131.7">peltier_+</text>
<text x="153.6" y="131.8">2</text>
<text x="10.3" y="135.9">C</text>
<text x="27.9" y="133">dac_ch_1</text>
<text x="39.6" y="134.2">mod</text>
<text x="65.5" y="136.8">JP104</text>
<text x="99.1" y="136.8">pwm_peltier</text>
<text x="115.8" y="132.9">IN_B</text>
<text x="127.9" y="132.3" transform="rotate(-90 127.9 132.3)">VCC</text>
<text x="132.2" y="135.5">OUT_B</text>
<text x="132.4" y="132.9">OUT_A</text>
<text x="142.2" y="134.3">peltier_-</text>
<text x="153.6" y="134.4">1</text>
<text x="158.8" y="135.5">J104</text>
<text x="158.8" y="132.9">Conn_01x02_Socket</text>
<text x="250.2" y="135.5">C101</text>
<text x="250.3" y="132.9">100n</text>
<text x="285.3" y="135.9">C</text>
<text x="38.1" y="142">File:</text>
<text x="43.3" y="142">pwm.kicad_sch</text>
<text x="45" y="138">pwm</text>
<text x="114.3" y="142">File:</text>
<text x="115.8" y="138">PWM</text>
<text x="119.5" y="142">full-bridge.kicad_sch</text>
<text x="257" y="143.1">GND</text>
<text x="267.7" y="139.7" transform="rotate(-90 267.7 139.7)">14</text>
<text x="233" y="146.9">U101D</text>
<text x="233.7" y="149.5">4041</text>
<text x="268.8" y="145.1" transform="rotate(-90 268.8 145.1)">Vdd</text>
<text x="274.3" y="145.6">U101E</text>
<text x="274.3" y="148.2">4041</text>
<text x="27.9" y="154.6">dac_ch_6</text>
<text x="74.3" y="150.7">U101C</text>
<text x="74.9" y="153.3">4041</text>
<text x="226" y="156">13</text>
<text x="243.8" y="153.4">11</text>
<text x="267.7" y="154.4" transform="rotate(-90 267.7 154.4)">7</text>
<text x="268.8" y="150.6" transform="rotate(-90 268.8 150.6)">Vss</text>
<text x="52.3" y="159.6">JP102</text>
<text x="60.7" y="156.9" transform="rotate(-90 60.7 156.9)">3</text>
<text x="62.8" y="159.8">2</text>
<text x="67.3" y="159.8">10</text>
<text x="85.7" y="157.2">8</text>
<text x="98.6" y="157.1">JP110</text>
<text x="123.8" y="159.6">+12VA</text>
<text x="214.5" y="157.1">+5VA</text>
<text x="243.8" y="158.5">12</text>
<text x="38.1" y="164.4">pwm2</text>
<text x="60.7" y="164.5" transform="rotate(-90 60.7 164.5)">1</text>
<text x="85.7" y="162.3">9</text>
<text x="98.6" y="162.2">JP111</text>
<text x="114.3" y="164.4">full-bridge2</text>
<text x="265.9" y="162.2">GND</text>
<text x="27.9" y="171.1">dac_ch_2</text>
<text x="39.6" y="172.3">mod</text>
<text x="55.1" y="168.5">GND</text>
<text x="115.8" y="168.5">IN_A</text>
<text x="115.8" y="171">IN_B</text>
<text x="127.9" y="170.4" transform="rotate(-90 127.9 170.4)">VCC</text>
<text x="132.2" y="173.6">OUT_B</text>
<text x="132.4" y="171">OUT_A</text>
<text x="142.2" y="169.8">fan_+</text>
<text x="142.2" y="172.4">fan_-</text>
<text x="153.6" y="172.5">1</text>
<text x="153.6" y="169.9">2</text>
<text x="158.8" y="173.6">J105</text>
<text x="158.8" y="171">Conn_01x02_Socket</text>
<text x="45" y="176.1">pwm</text>
<text x="65.5" y="174.9">JP105</text>
<text x="99.1" y="174.9">pwm_fan</text>
<text x="115.8" y="176.1">PWM</text>
<text x="10.3" y="185.9">D</text>
<text x="38.1" y="180.1">File:</text>
<text x="43.3" y="180.1">pwm.kicad_sch</text>
<text x="114.3" y="180.1">File:</text>
<text x="119.5" y="180.1">full-bridge.kicad_sch</text>
<text x="285.3" y="185.9">D</text>
<text x="35" y="199.9">1</text>
<text x="85" y="199.9">2</text>
<text x="135" y="199.9">3</text>
<text x="185" y="199.9">4</text>
<text x="235" y="199.9">5</text>
<text x="285" y="199.9">6</text>
</g>
</svg>
